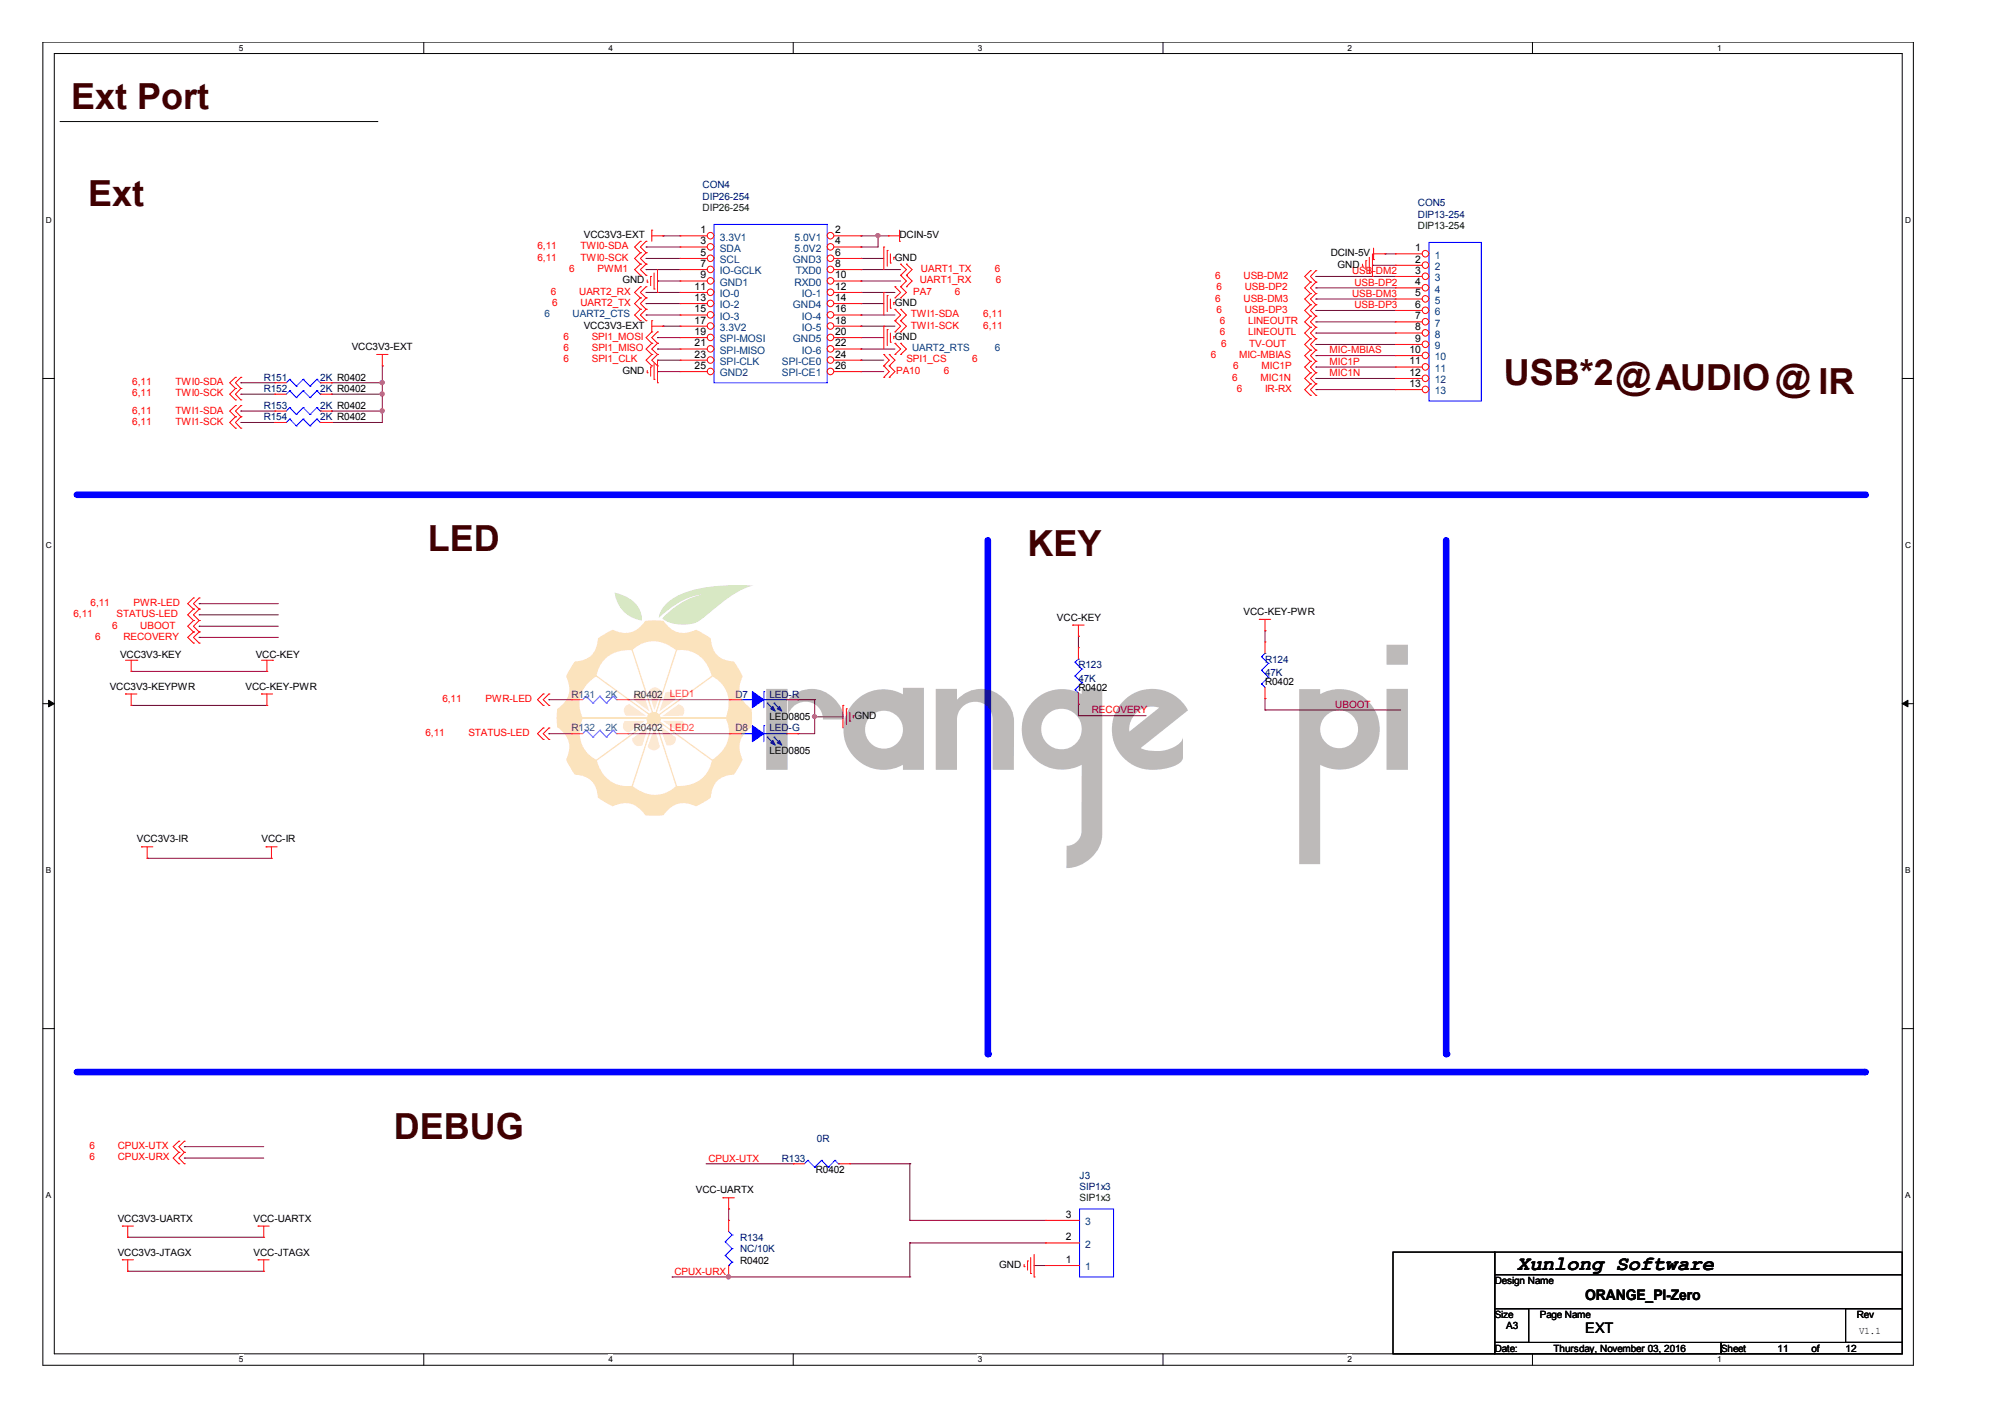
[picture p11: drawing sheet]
<svg xmlns="http://www.w3.org/2000/svg" width="297mm" height="210mm" viewBox="0 0 297 210" stroke-linecap="round" stroke-linejoin="round" font-family="sans-serif">
<path d="M6.3 6.2h277.2v196h-277.1zM8 7.9h273.8v192.6h-273.8z" fill="none" stroke="#000" stroke-width=".15"/>
<g fill="#fff">
<path d="M35.4 6.4h.6v1.4h-.6z"/>
<path d="M35.4 200.7h.6v1.4h-.6z"/>
</g>
<path d="M62.8 6.2v1.7M62.8 200.5v1.7" fill="none" stroke="#000" stroke-width=".15"/>
<g fill="#fff">
<path d="M90.1 6.4h.7v1.4h-.7z"/>
<path d="M90.1 200.7h.7v1.4h-.7z"/>
</g>
<path d="M117.5 6.2v1.7M117.5 200.5v1.7" fill="none" stroke="#000" stroke-width=".15"/>
<g fill="#fff">
<path d="M144.9 6.4h.6v1.4h-.6z"/>
<path d="M144.9 200.7h.6v1.4h-.6z"/>
</g>
<path d="M172.3 6.2v1.7M172.3 200.5v1.7" fill="none" stroke="#000" stroke-width=".15"/>
<g fill="#fff">
<path d="M199.6 6.4h.7v1.4h-.7z"/>
<path d="M199.6 200.7h.7v1.4h-.7z"/>
</g>
<path d="M227 6.2v1.7M227 200.5v1.7" fill="none" stroke="#000" stroke-width=".15"/>
<g fill="#fff">
<path d="M254.4 6.4h.6v1.4h-.6z"/>
<path d="M254.4 200.7h.6v1.4h-.6z"/>
<path d="M6.8 31.9h.8v1.4h-.8z"/>
<path d="M282.2 31.9h.9v1.4h-.9z"/>
<path d="M6.8 80.1h.8v1.4h-.8z"/>
<path d="M282.2 80.1h.9v1.4h-.9z"/>
</g>
<path d="M6.3 56.1h1.7M281.8 56.1h1.7" fill="none" stroke="#000" stroke-width=".15"/>
<g fill="#fff">
<path d="M6.8 128.2h.7v1.4h-.7z"/>
<path d="M282.2 128.2h.8v1.4h-.8z"/>
</g>
<path d="M6.3 104.2h1.7M7.2 103.7l.8 .5-.8 .5zM281.8 104.2h1.7M281.8 104.2l.9-.5v1z" fill="none" stroke="#000" stroke-width=".15"/>
<path d="M7.2 103.7l.8 .5-.8 .5zM281.8 104.2l.9-.5v1z" fill="#000"/>
<g fill="#fff">
<path d="M6.8 176.4h.7v1.4h-.7z"/>
<path d="M282.2 176.4h.8v1.4h-.8z"/>
</g>
<path d="M8.9 18h46.9M55.8 18h.1M6.3 152.4h1.7M281.8 152.4h1.7" fill="none" stroke="#000" stroke-width=".15"/>
<path d="M11.4 158.8h264.9" fill="none" stroke="#00f" stroke-width=".97"/>
<circle cx="276.3" cy="158.8" r=".49" fill="#00f"/>
<path d="M11.4 73.3h264.9" fill="none" stroke="#00f" stroke-width=".97"/>
<circle cx="276.3" cy="73.3" r=".49" fill="#00f"/>
<path d="M146.3 80v76.1" fill="none" stroke="#00f" stroke-width=".97"/>
<circle cx="146.3" cy="156.1" r=".49" fill="#00f"/>
<path d="M214.2 80v76.1" fill="none" stroke="#00f" stroke-width=".97"/>
<circle cx="214.2" cy="156.1" r=".49" fill="#00f"/>
<g fill="none" stroke="#800040" stroke-width=".15">
<path d="M127.6 39.9h5.8M127.6 39.9h.1M35.7 56.7h5M35.7 58.4h5M35.7 56.7h.1M35.7 58.4h.1M49.1 56.7h.1M49.1 58.4h.1M49.1 56.7h7.5M56.6 54.2h.1M56.6 56.7h.1M56.6 54.2v4.2h-7.5"/>
<path d="M127.6 41.6h5.8M127.6 41.6h.1M194.9 57.7h.1M194.9 57.7h11.8M35.7 60.9h5M35.7 62.6h5M35.7 60.9h.1M35.7 62.6h.1M19.4 99.5h.1M19.4 99.5h20.1M29.5 94.4h11.7M29.5 92.8h11.7"/>
<path d="M29.5 89.4h11.7M29.5 91.1h11.7M29.5 94.4h.1M29.5 92.8h.1M29.5 89.4h.1M29.5 91.1h.1M159.8 94.2h.1M159.8 94.2v1.7M187.4 93.4h.1M187.4 93.4v1.7M19.4 104.5h.1M19.4 104.5h20.1"/>
<path d="M81.3 103.6h3.4M81.3 108.7h3.4M81.3 103.6h.1M81.3 108.7h.1M93 103.6h.1M93 108.7h.1M93 103.6h15.1M93 108.7h15.1M120.7 106.2h.1M120.7 106.2h4.2M159.8 106h.1M159.8 104.3h.1"/>
<path d="M159.8 104.3v1.7M159.8 106h10M187.4 105.2h.1M187.4 103.5h.1M187.4 103.5v1.7M187.4 105.2h20.1M21.8 127.1h18.4M21.8 127.1h.1M27.3 171.5h.1M27.3 169.9h.1M27.3 171.5h11.8M27.3 169.9h11.8"/>
<path d="M18.9 183.3h.1M18.9 188.3h.1M18.9 183.3h20.2M18.9 188.3h20.2"/>
</g>
<circle cx="56.6" cy="58.4" r=".32" fill="#f0f"/>
<circle cx="56.6" cy="58.4" r=".32" fill="none" stroke="#f0f" stroke-width=".15"/>
<circle cx="56.6" cy="56.7" r=".32" fill="#f0f"/>
<circle cx="56.6" cy="56.7" r=".32" fill="none" stroke="#f0f" stroke-width=".15"/>
<path d="M49.1 60.9h.1M49.1 62.6h.1M49.1 60.9h7.5M56.6 60.9h.1M56.6 60.9v1.7h-7.5" fill="none" stroke="#800040" stroke-width=".15"/>
<circle cx="56.6" cy="60.9" r=".32" fill="#f0f"/>
<circle cx="56.6" cy="60.9" r=".32" fill="none" stroke="#f0f" stroke-width=".15"/>
<path d="M56.6 58.4h.1M56.6 58.4v2.5M118.2 103.6h2.5M118.2 103.6h.1M120.7 103.6h.1M120.7 103.6v2.6" fill="none" stroke="#800040" stroke-width=".15"/>
<circle cx="120.7" cy="106.1" r=".31" fill="#f0f"/>
<circle cx="120.7" cy="106.1" r=".31" fill="none" stroke="#f0f" stroke-width=".15"/>
<g fill="none" stroke="#800040" stroke-width=".15">
<path d="M95.7 39.9h5.1M95.7 39.9h.1M127.6 38.3h.1M127.6 36.6h.1M127.6 34.9h.1M127.6 38.3h3.3M127.6 34.9h4M130.1 34.9h.1M130.1 34.9v1.7h-2.5M95.7 46.7h5.1M95.7 45h5.1M95.7 43.3h5.1"/>
<path d="M95.7 46.7h.1M95.7 45h.1M95.7 43.3h.1M97.4 41.6h.1M97.4 55h.1M97.4 41.6h3.4M97.4 55h3.4M127.6 45h.1M127.6 50h.1M127.6 45h3.3M127.6 50h3.3M118.2 108.7h.1"/>
<path d="M120.7 106.2h.1M120.7 106.2v2.5h-2.5"/>
</g>
<circle cx="130.1" cy="34.9" r=".31" fill="#f0f"/>
<circle cx="130.1" cy="34.9" r=".31" fill="none" stroke="#f0f" stroke-width=".15"/>
<g fill="none" stroke="#800040" stroke-width=".15">
<path d="M95.7 36.6h5.1M95.7 38.3h5.1M95.7 36.6h.1M95.7 38.3h.1M98.2 34.9h.1M98.2 34.9h2.6M203.3 39.3h.1M203.3 39.3h3.4M205.2 37.6h.1M205.2 37.6h1.5M97.4 53.4h.1M97.4 50h.1"/>
<path d="M97.4 51.7h.1M97.4 51.7h3.4M97.4 53.4h3.4M97.4 50h3.4M98.2 48.3h.1M98.2 48.3h2.6M127.6 51.7h5M127.6 48.3h5M127.6 43.3h5M127.6 46.7h5M127.6 51.7h.1M127.6 53.4h.1"/>
<path d="M127.6 43.3h.1M127.6 55h.1M127.6 46.7h.1M127.6 48.3h.1M127.6 53.4h3.3M127.6 55h3.3M194.9 41h.1M194.9 42.6h.1M194.9 44.3h.1M194.9 46h.1M194.9 47.7h.1M194.9 49.3h.1"/>
<path d="M194.9 51h.1M194.9 56.1h.1M194.9 54.4h.1M194.9 52.7h.1M194.9 41h11.8M194.9 42.6h11.8M194.9 44.3h11.8M194.9 46h11.8M194.9 47.7h11.8M194.9 49.3h11.8M194.9 51h11.8M194.9 56.1h11.8"/>
<path d="M194.9 54.4h11.8M194.9 52.7h11.8M104.6 172.4h12.9M117.5 172.4h.1M125.9 172.4h8.9M134.8 172.4h.1M134.8 172.4v8.4M99.6 189.2h.1M99.6 189.2h35.2M134.8 180.8h.1M134.8 189.2h.1M134.8 180.8h20.1"/>
<path d="M153.2 187.5h1.7M153.2 187.5h.1"/>
</g>
<circle cx="107.9" cy="189.1" r=".32" fill="#f0f"/>
<circle cx="107.9" cy="189.1" r=".32" fill="none" stroke="#f0f" stroke-width=".15"/>
<path d="M107.9 179.1h.1M107.9 179.1v1.7M134.8 184.1h.1M134.8 184.1h20.1M134.8 184.1v5.1" fill="none" stroke="#800040" stroke-width=".15"/>
<g fill="none" stroke="#f00" stroke-width=".15">
<path d="M94.9 39.1l-.9 .8 .9 .9M94.9 37.4l-.9 .9 .9 .8M94.9 35.7l-.9 .9 .9 .8M94.9 39.1h.1M94.9 37.4h.1M94.9 35.7h.1M95.7 39.1h.1M95.7 37.4h.1M95.7 35.7h.1M95.7 39.1l-.8 .8 .8 .9M95.7 37.4l-.8 .9 .8 .8M95.7 35.7l-.8 .9 .8 .8"/>
<path d="M96.6 34.1h.1M96.6 34.9h1.6M96.6 34.1v1.6M97.4 39.9v3.4M98.2 34.9h.1M130.9 36.6h.1M130.9 36.6v3.3M131.4 37.1h.1M131.4 37.1v2.3M131.6 34.9h.1M131.6 34.9h1.7M131.9 39h.1"/>
<path d="M131.9 37.6v1.4M132.4 38.1h.1M132.4 38.1v.4M133.3 35.7h.1M133.3 34.1v1.6M133.4 39.1h.1M133.4 39.1l.9 .8-.9 .9M134.3 39.1l.8 .8-.8 .9M134.3 39.1h.1M201.8 39.4h.1M201.8 39.1v.3M202.4 38.6h.1"/>
<path d="M202.4 38.6v1.3M202.9 38.1v2.3M203.3 37.6v3.4M203.5 38.5h.1M203.5 37.6h1.7M203.5 36.8v1.7M205.2 37.6h.1M34.9 57.5h.1M34.9 55.9h.1M34.9 59.2h.1M34.9 55.9l-.9 .8 .9 .8M34.9 57.5l-.9 .9 .9 .8"/>
<path d="M35.7 55.9l-.8 .8 .8 .8M35.7 57.5l-.8 .9 .8 .8M35.7 57.5h.1M35.7 55.9h.1M35.7 59.2h.1M55.8 52.5h.1M55.8 52.5h1.7M56.6 54.2h.1M56.6 52.5v1.7M94.9 44.1l-.9 .9 .9 .8M94.9 42.5l-.9 .8 .9 .8M94.9 45.8l-.9 .9 .9 .8"/>
<path d="M94.9 40.8h.1M94.9 45.8h.1M94.9 44.1h.1M94.9 42.5h.1M94.9 47.5h.1M95.7 40.8h.1M95.7 45.8h.1M95.7 44.1h.1M95.7 42.5h.1M95.7 47.5h.1M95.7 44.1l-.8 .9 .8 .8M95.7 42.5l-.8 .8 .8 .8"/>
<path d="M95.7 45.8l-.8 .9 .8 .8M95.9 41.8h.1M95.9 55.2h.1M95.9 41.5v.3M95.9 54.9v.3M96.4 41h.1M96.4 54.4h.1M96.4 41v1.3M96.4 54.4v1.3M96.6 47.5h.1M96.6 54.2h.1M96.6 52.5h.1"/>
<path d="M96.6 50.9h.1M96.6 49.2h.1M96.6 47.5v1.7M96.6 48.3h1.6M96.6 52.5l-.9 .9 .9 .8M96.6 49.2l-.9 .8 .9 .9M96.6 50.9l-.9 .8 .9 .8M96.9 42.8h.1M96.9 56.2h.1M96.9 40.4v2.4M96.9 53.9v2.3M97.4 43.3h.1"/>
<path d="M97.4 56.7h.1M97.4 54.2h.1M97.4 52.5h.1M97.4 50.9h.1M97.4 49.2h.1M97.4 53.4v3.3M97.4 52.5l-.8 .9 .8 .8M97.4 49.2l-.8 .8 .8 .9M97.4 50.9l-.8 .8 .8 .8M98.2 48.3h.1M130.9 52.5l.8 .9-.8 .8M130.9 54.2l.8 .8-.8 .9"/>
<path d="M130.9 43.3h.1M130.9 48.3h.1M130.9 54.2h.1M130.9 52.5h.1M130.9 55.9h.1M130.9 43.3v3.4M130.9 48.3v3.4M131.4 43.8h.1M131.4 48.8h.1M131.4 43.8v2.4M131.4 48.8v2.4M131.7 52.5l.9 .9-.9 .8"/>
<path d="M131.7 54.2l.9 .8-.9 .9M131.7 54.2h.1M131.7 52.5h.1M131.7 55.9h.1M131.9 45.6h.1M131.9 50.7h.1M131.9 44.3v1.3M131.9 49.3v1.4M132.4 44.8h.1M132.4 49.8h.1M132.4 44.8v.3M132.4 49.8v.4"/>
<path d="M132.6 50.9l.8 .8-.8 .8M132.6 42.5l.8 .8-.8 .8M132.6 45.8l.8 .9-.8 .8M132.6 47.5l.8 .8-.8 .9M132.6 50.9h.1M132.6 52.5h.1M132.6 42.5h.1M132.6 44.1h.1M132.6 47.5h.1M132.6 45.8h.1M132.6 49.2h.1M133.4 40.8h.1"/>
<path d="M133.4 42.5h.1M133.4 50.9h.1M133.4 52.5h.1M133.4 44.1h.1M133.4 47.5h.1M133.4 45.8h.1M133.4 49.2h.1M133.4 40.8l.9 .8-.9 .9M133.4 50.9l.9 .8-.9 .8M133.4 42.5l.9 .8-.9 .8M133.4 45.8l.9 .9-.9 .8M133.4 47.5l.9 .8-.9 .9"/>
<path d="M134.3 40.8l.8 .8-.8 .9M134.3 40.8h.1M134.3 42.5h.1M194.1 56.9l-.8 .8 .8 .9M194.1 40.1l-.8 .9 .8 .8M194.1 41.8l-.8 .8 .8 .9M194.1 43.5l-.8 .8 .8 .8M194.1 45.1l-.8 .9 .8 .8M194.1 46.8l-.8 .9 .8 .8M194.1 48.5l-.8 .8 .8 .9M194.1 50.2l-.8 .8 .8 .9M194.1 53.5l-.8 .9 .8 .8"/>
<path d="M194.1 51.9l-.8 .8 .8 .8M194.1 55.2l-.8 .9 .8 .8M194.1 58.6h.1M194.1 56.9h.1M194.1 40.1h.1M194.1 41.8h.1M194.1 43.5h.1M194.1 45.1h.1M194.1 46.8h.1M194.1 48.5h.1M194.1 50.2h.1M194.1 51.9h.1"/>
<path d="M194.1 55.2h.1M194.1 53.5h.1M194.9 58.6h.1M194.9 56.9h.1M194.9 40.1h.1M194.9 41.8h.1M194.9 43.5h.1M194.9 45.1h.1M194.9 46.8h.1M194.9 48.5h.1M194.9 50.2h.1M194.9 51.9h.1"/>
<path d="M194.9 55.2h.1M194.9 53.5h.1M194.9 56.9l-.8 .8 .8 .9M194.9 40.1l-.8 .9 .8 .8M194.9 41.8l-.8 .8 .8 .9M194.9 43.5l-.8 .8 .8 .8M194.9 45.1l-.8 .9 .8 .8M194.9 46.8l-.8 .9 .8 .8M194.9 48.5l-.8 .8 .8 .9M194.9 50.2l-.8 .8 .8 .9M194.9 53.5l-.8 .9 .8 .8M194.9 51.9l-.8 .8 .8 .8"/>
<path d="M194.9 55.2l-.8 .9 .8 .8M202.9 40.4h.1M203.3 41h.1M34.9 61.7h.1M34.9 60.1h.1M34.9 63.4h.1M34.9 60.1l-.9 .8 .9 .8M34.9 61.7l-.9 .9 .9 .8M35.7 60.1l-.8 .8 .8 .8M35.7 61.7l-.8 .9 .8 .8M35.7 61.7h.1M35.7 60.1h.1"/>
<path d="M35.7 63.4h.1M18.6 97.8h1.7M19.4 99.5h.1M19.4 97.8v1.7M20.3 97.8h.1M28.7 93.6l-.9 .8 .9 .9M28.7 91.9l-.9 .9 .9 .8M28.7 88.6l-.9 .8 .9 .8M28.7 90.2l-.9 .9 .9 .8M28.7 95.3h.1M28.7 93.6h.1M28.7 91.9h.1"/>
<path d="M28.7 90.2h.1M28.7 88.6h.1M29.5 93.6l-.8 .8 .8 .9M29.5 91.9l-.8 .9 .8 .8M29.5 88.6l-.8 .8 .8 .8M29.5 90.2l-.8 .9 .8 .8M29.5 95.3h.1M29.5 93.6h.1M29.5 91.9h.1M29.5 90.2h.1M29.5 88.6h.1M38.7 97.8h1.7"/>
<path d="M39.5 99.5h.1M39.5 97.8v1.7M40.4 97.8h.1M158.9 92.6h1.7M158.9 92.6h.1M159.8 94.2h.1M159.8 92.6v1.6M186.6 91.8h1.7M186.6 91.8h.1M187.4 93.4h.1M187.4 91.8v1.6M18.6 102.8h1.7"/>
<path d="M18.6 102.8h.1M19.4 104.5h.1M19.4 102.8v1.7M38.7 102.8h.1M38.7 102.8h1.7M39.5 104.5h.1M39.5 102.8v1.7M80.5 102.8h.1M80.5 104.5h.1M80.5 107.8h.1M80.5 109.5h.1M80.5 102.8l-.9 .8 .9 .9"/>
<path d="M80.5 107.8l-.9 .9 .9 .8M81.3 102.8l-.8 .8 .8 .9M81.3 107.8l-.8 .9 .8 .8M81.3 102.8h.1M81.3 104.5h.1M81.3 107.8h.1M81.3 109.5h.1M124.9 104.5h.1M124.9 104.5v3.3M125.4 105h.1M125.4 105v2.3M125.9 106.8h.1"/>
<path d="M125.9 105.5v1.3M126.4 106h.1M126.4 106v.4M21 125.4h1.6M21 125.4h.1M21.8 127.1h.1M21.8 125.4v1.7M39.4 125.4h.1M39.4 125.4h1.7M40.2 127.1h.1M40.2 125.4v1.7M26.5 170.7l-.8 .8 .8 .9"/>
<path d="M26.5 169.1l-.8 .8 .8 .8M26.5 172.4h.1M26.5 170.7h.1M26.5 169.1h.1M27.3 172.4h.1M27.3 170.7h.1M27.3 169.1h.1M27.3 170.7l-.8 .8 .8 .9M27.3 169.1l-.8 .8 .8 .8M107.1 177.4h1.7M107.1 177.4h.1M107.9 179.1h.1"/>
<path d="M107.9 177.4v1.7M18.1 181.6h.1M18.1 186.6h.1M18.1 181.6h1.7M18.1 186.6h1.7M18.9 183.3h.1M18.9 188.3h.1M18.9 181.6v1.7M18.9 186.6v1.7M38.2 181.6h.1M38.2 186.6h.1M38.2 181.6h1.7"/>
<path d="M38.2 186.6h1.7M39.1 183.3h.1M39.1 188.3h.1M39.1 181.6v1.7M39.1 186.6v1.7M151.7 187.6h.1M151.7 187.3v.3M152.2 186.8h.1M152.2 186.8v1.3M152.7 188.7h.1M152.7 186.3v2.4M153.2 189.2h.1"/>
<path d="M153.2 185.8v3.4"/>
</g>
<path d="M206.4 185.5h15v15h-15zM221.4 185.5h60.4v3.3h-60.4zM221.4 188.8h60.4v5.1h-60.4zM221.4 193.9h5.1v5h-5.1zM221.4 198.9h33.6v1.6h-33.6zM255 198.9h26.8v1.6h-26.8zM273.4 193.9h8.4v5h-8.4z" fill="none" stroke="#000" stroke-width=".15"/>
<path d="M109.8 108.7h1.7M111.5 108.7h.1M113.2 107.5h.1M113.2 107.5v2.4M113.2 108.7h3.3M116.5 108.7h.1" fill="none" stroke="#00f" stroke-width=".15"/>
<path d="M111.5 107.5l1.7 1.2-1.7 1.2z" fill-rule="evenodd" fill="#00f"/>
<path d="M111.5 107.5l1.7 1.2-1.7 1.2z" fill="none" stroke="#00f" stroke-width=".15"/>
<path d="M115.5 109.7l.3 .7-.7-.4z" fill-rule="evenodd" fill="#00f"/>
<path d="M115.5 109.7l.3 .7-.7-.4z" fill="none" stroke="#00f" stroke-width=".15"/>
<path d="M114.5 109.7l.4 .7-.7-.4z" fill-rule="evenodd" fill="#00f"/>
<path d="M109.8 103.6h1.7M111.5 103.6h.1M113.2 102.5h.1M113.2 102.5v2.3M113.2 103.6h3.3M113.7 109.2l1 1M113.7 109.2h.1M114.5 109.7l.4 .7-.7-.4zM114.7 109.2h.1M114.7 109.2l1 1M116.5 103.6h.1" fill="none" stroke="#00f" stroke-width=".15"/>
<path d="M108.1 108.7h1.7M108.1 108.7h.1M116.5 108.7h1.7M118.2 108.7h.1" fill="none" stroke="#f00" stroke-width=".15"/>
<path d="M111.5 102.5l1.7 1.1-1.7 1.2z" fill-rule="evenodd" fill="#00f"/>
<path d="M111.5 102.5l1.7 1.1-1.7 1.2z" fill="none" stroke="#00f" stroke-width=".15"/>
<path d="M115.5 104.7l.3 .6-.7-.3z" fill-rule="evenodd" fill="#00f"/>
<path d="M115.5 104.7l.3 .6-.7-.3z" fill="none" stroke="#00f" stroke-width=".15"/>
<path d="M114.5 104.7l.4 .6-.7-.3z" fill-rule="evenodd" fill="#00f"/>
<g fill="none" stroke="#00f" stroke-width=".15">
<path d="M211.7 35.9h7.8v23.5h-7.8zM86.8 103.1l-.5 .5M86.8 103.1h.1M86.8 103.1l1 1.1M87.8 104.2h.1M88.9 103.1l-1.1 1.1M88.9 103.1h.1M88.9 103.1l.9 1.1M89.8 104.2h.1M90.8 103.1h.1M90.8 103.1l.6 .5M90.8 103.1l-1 1.1"/>
<path d="M91.4 103.6h.1M113.7 104.2l1 1M113.7 104.2h.1M114.5 104.7l.4 .6-.7-.3zM114.7 104.2h.1M114.7 104.2l1 1M159.9 179.1h5.1v10.1h-5.1z"/>
</g>
<g fill="none" stroke="#f00" stroke-width=".15">
<path d="M84.7 103.6h1.6M84.7 103.6h.1M91.4 103.6h1.6M93 103.6h.1M108.1 103.6h1.7M108.1 103.6h.1M116.5 103.6h1.7M118.2 103.6h.1M154.9 187.5h5M154.9 184.1h5M154.9 180.8h5M154.9 187.5h.1"/>
<path d="M154.9 184.1h.1M154.9 180.8h.1"/>
</g>
<circle cx="211.2" cy="37.6" r=".49" fill="#fff"/>
<g fill="none" stroke="#f00" stroke-width=".15">
<path d="M206.7 37.6h4M206.7 37.6h.1"/>
<circle cx="211.2" cy="37.6" r=".49"/>
</g>
<circle cx="211.2" cy="39.3" r=".49" fill="#fff"/>
<g fill="none" stroke="#f00" stroke-width=".15">
<path d="M206.7 39.3h4M206.7 39.3h.1"/>
<circle cx="211.2" cy="39.3" r=".49"/>
</g>
<circle cx="211.2" cy="40.9" r=".49" fill="#fff"/>
<g fill="none" stroke="#f00" stroke-width=".15">
<path d="M206.7 41h4M206.7 41h.1"/>
<circle cx="211.2" cy="40.9" r=".49"/>
</g>
<circle cx="211.2" cy="42.6" r=".49" fill="#fff"/>
<g fill="none" stroke="#f00" stroke-width=".15">
<path d="M206.7 42.6h4M206.7 42.6h.1"/>
<circle cx="211.2" cy="42.6" r=".49"/>
</g>
<circle cx="211.2" cy="44.3" r=".49" fill="#fff"/>
<g fill="none" stroke="#f00" stroke-width=".15">
<path d="M206.7 44.3h4M206.7 44.3h.1"/>
<circle cx="211.2" cy="44.3" r=".49"/>
</g>
<circle cx="211.2" cy="46" r=".49" fill="#fff"/>
<g fill="none" stroke="#f00" stroke-width=".15">
<path d="M206.7 46h4M206.7 46h.1"/>
<circle cx="211.2" cy="46" r=".49"/>
</g>
<circle cx="211.2" cy="47.7" r=".49" fill="#fff"/>
<g fill="none" stroke="#f00" stroke-width=".15">
<path d="M206.7 47.7h4M206.7 47.7h.1"/>
<circle cx="211.2" cy="47.7" r=".49"/>
</g>
<circle cx="211.2" cy="49.3" r=".49" fill="#fff"/>
<g fill="none" stroke="#f00" stroke-width=".15">
<path d="M206.7 49.3h4M206.7 49.3h.1"/>
<circle cx="211.2" cy="49.3" r=".49"/>
</g>
<circle cx="211.2" cy="51" r=".49" fill="#fff"/>
<g fill="none" stroke="#f00" stroke-width=".15">
<path d="M206.7 51h4M206.7 51h.1"/>
<circle cx="211.2" cy="51" r=".49"/>
</g>
<circle cx="211.2" cy="52.7" r=".49" fill="#fff"/>
<g fill="none" stroke="#f00" stroke-width=".15">
<path d="M206.7 52.7h4M206.7 52.7h.1"/>
<circle cx="211.2" cy="52.7" r=".49"/>
</g>
<circle cx="211.2" cy="54.3" r=".49" fill="#fff"/>
<g fill="none" stroke="#f00" stroke-width=".15">
<path d="M206.7 54.4h4M206.7 54.4h.1"/>
<circle cx="211.2" cy="54.3" r=".49"/>
</g>
<circle cx="211.2" cy="56" r=".49" fill="#fff"/>
<g fill="none" stroke="#f00" stroke-width=".15">
<path d="M206.7 56.1h4M206.7 56.1h.1"/>
<circle cx="211.2" cy="56" r=".49"/>
</g>
<circle cx="211.2" cy="57.7" r=".49" fill="#fff"/>
<g fill="none" stroke="#f00" stroke-width=".15">
<path d="M40.7 58.4h1.7M40.7 58.4h.1M47.5 58.4h1.6M49.1 58.4h.1M206.7 57.7h4M206.7 57.7h.1M40.7 62.6h1.7M40.7 62.6h.1M47.5 62.6h1.6M49.1 62.6h.1M159.8 95.9h.1M159.8 95.9v1.7"/>
<path d="M187.4 95.1h.1M187.4 95.1v1.7M84.7 108.7h1.6M84.7 108.7h.1M91.4 108.7h1.6M93 108.7h.1M159.8 104.3h.1M159.8 102.6v1.7M187.4 103.5h.1M187.4 101.8v1.7M117.5 172.4h1.7M117.5 172.4h.1"/>
<path d="M124.2 172.4h1.7M125.9 172.4h.1M107.9 180.8h.1M107.9 189.2h.1M107.9 180.8v1.6M107.9 187.5v1.7"/>
<circle cx="211.2" cy="57.7" r=".49"/>
</g>
<g fill="none" stroke="#00f" stroke-width=".15">
<path d="M105.8 33.2h16.8v23.5h-16.8zM42.9 57.9l-.5 .5M42.9 57.9h.1M42.9 57.9l1 1M43.9 58.9h.1M44.9 57.9h.1M44.9 57.9l1 1M44.9 57.9l-1 1M45.9 58.9h.1M46.9 57.9l-1 1M46.9 57.9h.1M46.9 57.9l.6 .5"/>
<path d="M47.5 58.4h.1M42.9 62.1l-.5 .5M42.9 62.1h.1M42.9 62.1l1 1M43.9 63.1h.1M44.9 62.1h.1M44.9 62.1l1 1M44.9 62.1l-1 1M45.9 63.1h.1M46.9 62.1l-1 1M46.9 62.1h.1M46.9 62.1l.6 .5"/>
<path d="M47.5 62.6h.1M159.3 98.1h.1M159.3 98.1l1 1M159.8 97.6l-.5 .5M159.8 97.6h.1M160.3 99.1l-1 1M160.3 99.1h.1M186.9 99.3h.1M186.9 97.3h.1M186.9 99.3l1 1M186.9 97.3l1 1M187.4 96.8l-.5 .5"/>
<path d="M187.4 96.8h.1M187.9 98.3l-1 1M187.9 98.3h.1M86.8 108.2l-.5 .5M86.8 108.2h.1M86.8 108.2l1 1M87.8 109.2h.1M88.9 108.2l-1.1 1M88.9 108.2h.1M88.9 108.2l.9 1M89.8 109.2h.1M90.8 108.2h.1"/>
<path d="M90.8 108.2l.6 .5M90.8 108.2l-1 1M91.4 108.7h.1M159.3 102.2h.1M159.3 100.1h.1M159.3 102.2l.5 .4M159.3 100.1l1 1M160.3 101.1l-1 1.1M160.3 101.1h.1M186.9 101.3h.1M186.9 101.3l.5 .5M187.9 100.3l-1 1"/>
<path d="M187.9 100.3h.1M119.7 171.9l-.5 .5M119.7 171.9h.1M119.7 171.9l1 1M120.7 172.9h.1M121.7 171.9l-1 1M121.7 171.9h.1M121.7 171.9l1 1M122.7 172.9h.1M123.7 171.9l-1 1M123.7 171.9h.1M123.7 171.9l.5 .5"/>
<path d="M124.2 172.4h.1M107.4 184h.1M107.4 186h.1M107.4 184l1.1 1M107.4 186l1.1 1M107.9 187.5h.1M107.9 182.4l.6 .5M108.5 182.9h.1M108.5 185h.1M108.5 187h.1M108.5 182.9l-1.1 1.1M108.5 185l-1.1 1"/>
<path d="M108.5 187l-.5 .5"/>
</g>
<circle cx="105.3" cy="34.9" r=".49" fill="#fff"/>
<g fill="none" stroke="#f00" stroke-width=".15">
<path d="M100.8 34.9h4M100.8 34.9h.1"/>
<circle cx="105.3" cy="34.9" r=".49"/>
</g>
<circle cx="105.3" cy="36.6" r=".49" fill="#fff"/>
<g fill="none" stroke="#f00" stroke-width=".15">
<path d="M100.8 36.6h4M100.8 36.6h.1"/>
<circle cx="105.3" cy="36.6" r=".49"/>
</g>
<circle cx="105.3" cy="38.3" r=".49" fill="#fff"/>
<g fill="none" stroke="#f00" stroke-width=".15">
<path d="M100.8 38.3h4M100.8 38.3h.1"/>
<circle cx="105.3" cy="38.3" r=".49"/>
</g>
<circle cx="105.3" cy="39.9" r=".49" fill="#fff"/>
<g fill="none" stroke="#f00" stroke-width=".15">
<path d="M100.8 39.9h4M100.8 39.9h.1"/>
<circle cx="105.3" cy="39.9" r=".49"/>
</g>
<circle cx="105.3" cy="41.6" r=".49" fill="#fff"/>
<g fill="none" stroke="#f00" stroke-width=".15">
<path d="M100.8 41.6h4M100.8 41.6h.1"/>
<circle cx="105.3" cy="41.6" r=".49"/>
</g>
<circle cx="105.3" cy="43.3" r=".49" fill="#fff"/>
<g fill="none" stroke="#f00" stroke-width=".15">
<path d="M100.8 43.3h4M100.8 43.3h.1"/>
<circle cx="105.3" cy="43.3" r=".49"/>
</g>
<circle cx="105.3" cy="44.9" r=".49" fill="#fff"/>
<g fill="none" stroke="#f00" stroke-width=".15">
<path d="M100.8 45h4M100.8 45h.1"/>
<circle cx="105.3" cy="44.9" r=".49"/>
</g>
<circle cx="123" cy="34.9" r=".49" fill="#fff"/>
<g fill="none" stroke="#f00" stroke-width=".15">
<path d="M123.6 34.9h4M127.6 34.9h.1"/>
<circle cx="123" cy="34.9" r=".49"/>
</g>
<circle cx="123" cy="36.6" r=".49" fill="#fff"/>
<g fill="none" stroke="#f00" stroke-width=".15">
<path d="M123.6 36.6h4M127.6 36.6h.1"/>
<circle cx="123" cy="36.6" r=".49"/>
</g>
<circle cx="123" cy="38.3" r=".49" fill="#fff"/>
<g fill="none" stroke="#f00" stroke-width=".15">
<path d="M123.6 38.3h4M127.6 38.3h.1"/>
<circle cx="123" cy="38.3" r=".49"/>
</g>
<circle cx="123" cy="39.9" r=".49" fill="#fff"/>
<g fill="none" stroke="#f00" stroke-width=".15">
<path d="M123.6 39.9h4M127.6 39.9h.1"/>
<circle cx="123" cy="39.9" r=".49"/>
</g>
<circle cx="123" cy="41.6" r=".49" fill="#fff"/>
<g fill="none" stroke="#f00" stroke-width=".15">
<path d="M123.6 41.6h4M127.6 41.6h.1"/>
<circle cx="123" cy="41.6" r=".49"/>
</g>
<circle cx="123" cy="43.3" r=".49" fill="#fff"/>
<g fill="none" stroke="#f00" stroke-width=".15">
<path d="M123.6 43.3h4M127.6 43.3h.1"/>
<circle cx="123" cy="43.3" r=".49"/>
</g>
<circle cx="123" cy="44.9" r=".49" fill="#fff"/>
<g fill="none" stroke="#f00" stroke-width=".15">
<path d="M123.6 45h4M127.6 45h.1"/>
<circle cx="123" cy="44.9" r=".49"/>
</g>
<circle cx="105.3" cy="46.6" r=".49" fill="#fff"/>
<g fill="none" stroke="#f00" stroke-width=".15">
<path d="M100.8 46.7h4M100.8 46.7h.1"/>
<circle cx="105.3" cy="46.6" r=".49"/>
</g>
<circle cx="105.3" cy="48.3" r=".49" fill="#fff"/>
<g fill="none" stroke="#f00" stroke-width=".15">
<path d="M100.8 48.3h4M100.8 48.3h.1"/>
<circle cx="105.3" cy="48.3" r=".49"/>
</g>
<circle cx="105.3" cy="50" r=".49" fill="#fff"/>
<g fill="none" stroke="#f00" stroke-width=".15">
<path d="M100.8 50h4M100.8 50h.1"/>
<circle cx="105.3" cy="50" r=".49"/>
</g>
<circle cx="105.3" cy="51.7" r=".49" fill="#fff"/>
<g fill="none" stroke="#f00" stroke-width=".15">
<path d="M100.8 51.7h4M100.8 51.7h.1"/>
<circle cx="105.3" cy="51.7" r=".49"/>
</g>
<circle cx="105.3" cy="53.3" r=".49" fill="#fff"/>
<g fill="none" stroke="#f00" stroke-width=".15">
<path d="M100.8 53.4h4M100.8 53.4h.1"/>
<circle cx="105.3" cy="53.3" r=".49"/>
</g>
<circle cx="105.3" cy="55" r=".49" fill="#fff"/>
<g fill="none" stroke="#f00" stroke-width=".15">
<path d="M100.8 55h4M100.8 55h.1"/>
<circle cx="105.3" cy="55" r=".49"/>
</g>
<circle cx="123" cy="46.6" r=".49" fill="#fff"/>
<g fill="none" stroke="#f00" stroke-width=".15">
<path d="M123.6 46.7h4M127.6 46.7h.1"/>
<circle cx="123" cy="46.6" r=".49"/>
</g>
<circle cx="123" cy="48.3" r=".49" fill="#fff"/>
<g fill="none" stroke="#f00" stroke-width=".15">
<path d="M123.6 48.3h4M127.6 48.3h.1"/>
<circle cx="123" cy="48.3" r=".49"/>
</g>
<circle cx="123" cy="50" r=".49" fill="#fff"/>
<g fill="none" stroke="#f00" stroke-width=".15">
<path d="M123.6 50h4M127.6 50h.1"/>
<circle cx="123" cy="50" r=".49"/>
</g>
<circle cx="123" cy="51.7" r=".49" fill="#fff"/>
<g fill="none" stroke="#f00" stroke-width=".15">
<path d="M123.6 51.7h4M127.6 51.7h.1"/>
<circle cx="123" cy="51.7" r=".49"/>
</g>
<circle cx="123" cy="53.3" r=".49" fill="#fff"/>
<g fill="none" stroke="#f00" stroke-width=".15">
<path d="M123.6 53.4h4M127.6 53.4h.1"/>
<circle cx="123" cy="53.3" r=".49"/>
</g>
<circle cx="123" cy="55" r=".49" fill="#fff"/>
<g fill="none" stroke="#f00" stroke-width=".15">
<path d="M40.7 56.7h1.7M40.7 56.7h.1M47.5 56.7h1.6M49.1 56.7h.1M123.6 55h4M127.6 55h.1M40.7 60.9h1.7M40.7 60.9h.1M47.5 60.9h1.6M49.1 60.9h.1"/>
<circle cx="123" cy="55" r=".49"/>
</g>
<g fill="none" stroke="#00f" stroke-width=".15">
<path d="M42.9 56.2l-.5 .5M42.9 56.2h.1M42.9 56.2l1 1M43.9 57.2h.1M44.9 56.2h.1M44.9 56.2l1 1M44.9 56.2l-1 1M45.9 57.2h.1M46.9 56.2l-1 1M46.9 56.2h.1M46.9 56.2l.6 .5M47.5 56.7h.1"/>
<path d="M42.9 60.4l-.5 .5M42.9 60.4h.1M42.9 60.4l1 1M43.9 61.4h.1M44.9 60.4h.1M44.9 60.4l1 1M44.9 60.4l-1 1M45.9 61.4h.1M46.9 60.4l-1 1M46.9 60.4h.1M46.9 60.4l.6 .5M47.5 60.9h.1"/>
</g>
<circle cx="56.6" cy="58.4" r=".32" fill="#f0f"/>
<circle cx="56.6" cy="58.4" r=".32" fill="none" stroke="#f0f" stroke-width=".15"/>
<circle cx="56.6" cy="56.7" r=".32" fill="#f0f"/>
<circle cx="56.6" cy="56.7" r=".32" fill="none" stroke="#f0f" stroke-width=".15"/>
<circle cx="56.6" cy="60.9" r=".32" fill="#f0f"/>
<circle cx="56.6" cy="60.9" r=".32" fill="none" stroke="#f0f" stroke-width=".15"/>
<circle cx="120.7" cy="106.1" r=".31" fill="#f0f"/>
<circle cx="120.7" cy="106.1" r=".31" fill="none" stroke="#f0f" stroke-width=".15"/>
<circle cx="130.1" cy="34.9" r=".31" fill="#f0f"/>
<circle cx="130.1" cy="34.9" r=".31" fill="none" stroke="#f0f" stroke-width=".15"/>
<circle cx="107.9" cy="189.1" r=".32" fill="#f0f"/>
<circle cx="107.9" cy="189.1" r=".32" fill="none" stroke="#f0f" stroke-width=".15"/>
<g fill="#7bb537">
<path d="M98.7 89.4a8.7 8.7 0 0 1 4-2 29.6 29.6 0 0 1 8.9-.7 14.6 14.6 0 0 0-5.7 3.4l-.8 .7a5.7 5.7 0 0 1-3 1.7 5.6 5.6 0 0 1-4-.9 11.1 11.1 0 0 1 6.8-3.6 9.7 9.7 0 0 0-6.1 2.5l-1.2 1v-.3a3.7 3.7 0 0 1 1.1-1.8z"/>
<path d="M91.1 87.8a5.2 5.2 0 0 1 3.7 2.6l.2 .5 .1 1a4.7 4.7 0 0 1-4-4.1z"/>
</g>
<path d="M85.1 98a3.3 3.3 0 0 0 3.5-3.4l2.2-1.3a3.5 3.5 0 0 0 4.8-1.3h2.7a3.5 3.5 0 0 0 4.8 1.3l2.2 1.3a3.3 3.3 0 0 0 3.4 3.4l1.3 2.2a3.5 3.5 0 0 0 1.3 4.8v2.7a3.5 3.5 0 0 0-1.3 4.8l-1.3 2.2a3.3 3.3 0 0 0-3.4 3.5l-2.2 1.3a3.5 3.5 0 0 0-4.8 1.3h-2.7a3.5 3.5 0 0 0-4.8-1.3l-2.2-1.3a3.3 3.3 0 0 0-3.5-3.5l-1.2-2.2a3.5 3.5 0 0 0-1.4-4.8v-2.7a3.5 3.5 0 0 0 1.4-4.8z" fill="#f4a424"/>
<g fill="#fff">
<path d="M96.9 106.4l8.6-6.2a4.4 4.4 0 0 1 2.4 4.8l-.4 1.4z"/>
<path d="M100.2 96.3a4.4 4.4 0 0 1 4.7 2.5l.6 1.4-8.6 6.2z"/>
<path d="M93.7 96.2a4.4 4.4 0 0 1 5.2-.7l1.3 .8-3.3 10.1-3.3-10.1z"/>
<path d="M89.4 97.8a5 5 0 0 1 4.2-1.5l3.3 10.1-8.5-6.2v-.2a4.7 4.7 0 0 1 1-2.2z"/>
<path d="M87.2 101.1l1.2-.9 8.5 6.2h-10.5a4.4 4.4 0 0 1 .8-5.3z"/>
<path d="M86.3 106.4h10.6l-8.5 6.2a4.4 4.4 0 0 1-2.4-4.8z"/>
<path d="M88.4 112.6l8.5-6.2-3.2 10a4.4 4.4 0 0 1-4.8-2.5z"/>
<path d="M96.9 106.4l3.3 10a4.4 4.4 0 0 1-5.3 .8l-1.2-.8z"/>
<path d="M96.9 106.4l8.6 6.2a4.4 4.4 0 0 1-3.8 3.7l-1.5 .1z"/>
<path d="M96.9 106.4h10.6a4.4 4.4 0 0 1-.9 5.2l-1.1 1z"/>
</g>
<g fill="#f4a424">
<path d="M85.2 114.8l23.4-17 .1 .2-23.4 17z"/>
<circle cx="96.9" cy="106.5" r="1.06"/>
</g>
<path d="M82.5 106.4h28.9" fill="none" stroke="#f4a424" stroke-width=".18"/>
<g fill="#f4a424">
<path d="M101.3 92.6l.2 .1-8.9 27.5-.2-.1z"/>
<path d="M92.4 92.7l.2-.1 8.9 27.5-.2 .1z"/>
<path d="M85.3 97.8l23.4 17-.1 .2-23.4-17z"/>
</g>
<g fill="#f5b664">
<path d="M96.1 102.4l.5-.5a1.08 1.08 0 0 1 1.4 .5l-1.1 2.8z"/>
<path d="M94.2 102.7a1.37 1.37 0 0 1 1-.2l1 2.9-2.4-1.8 .1-.6z"/>
<path d="M92.6 104.7l.6-.4 2.5 1.7h-3l-.3-.5v-.5z"/>
<path d="M92.5 106.8h3l-2.3 1.7-.6-.3a1.08 1.08 0 0 1-.1-1.4z"/>
<path d="M93.6 109.4l2.5-1.8-.9 2.8-.7 .1a1.08 1.08 0 0 1-.9-1.1z"/>
<path d="M97 107.8l.8 2.8-.5 .4a1.08 1.08 0 0 1-1.4-.4z"/>
<path d="M97.8 107.5l2.3 1.8v.6a1.08 1.08 0 0 1-1.4 .5z"/>
<path d="M98.2 106.8h2.9l.3 .5a1.08 1.08 0 0 1-.7 1.2z"/>
<path d="M98.1 106.1l2.4-1.8 .6 .3a1.08 1.08 0 0 1 .1 1.4z"/>
<path d="M98.6 102.6l.6-.1a1.08 1.08 0 0 1 .9 1.1l-2.4 1.8z"/>
</g>
<g fill="#231916">
<path d="M138.6 102h3.2v1.7a4.8 4.8 0 0 1 7.8 .9 4.4 4.4 0 0 1 .6 2.3v7.1h-3.1v-7.4a2.64 2.64 0 0 0-2.7-2.6 2.64 2.64 0 0 0-2.6 2.6v7.4h-3.2z"/>
<path d="M116.7 103.7v2.9a2.62 2.62 0 0 1 2.6-2.6 2.62 2.62 0 0 1 2.6 2.6h3.2a4.9 4.9 0 0 0-7.5-3.7zM113.5 102h3.2v12h-3.2z"/>
<path d="M128.2 108.1a2.81 2.81 0 0 0 5.6 0 2.81 2.81 0 0 0-5.6 0zM126.7 103.9a5.9 5.9 0 0 1 7.1-1v-1h3.1v12.1h-3.1v-.7a6 6 0 0 1-7.7-1.7 6 6 0 0 1 .6-7.7z"/>
<path d="M154.3 108a3 3 0 0 0 6 0 3 3 0 0 0-6 0zM153.1 103.8a6 6 0 0 1 7.2-1v-.7h3v21.5a5.5 5.5 0 0 1-5.3 5v-3.3a2.22 2.22 0 0 0 2.2-2.2l.1-9.8a6 6 0 0 1-7.7-1.7 6 6 0 0 1 .5-7.8z"/>
<path d="M168.3 105.7a3.2 3.2 0 0 0-1 2.7l4.4-3.6a3.4 3.4 0 0 0-3.4 .9zM166.5 103.8a6 6 0 0 1 9.5 1.4l-7 5.6a5.5 5.5 0 0 0 6-.9l.3-.7v3.1a2.5 2.5 0 0 1-2 1.4 6.7 6.7 0 0 1-7.3-1.9 6 6 0 0 1 .5-8z"/>
<path d="M195.6 108a2.81 2.81 0 0 0 5.6 0 2.81 2.81 0 0 0-5.6 0zM192.5 102.1h3.1v.7a6 6 0 0 1 8.8 5.3 6 6 0 0 1-8.8 5.2v14.7h-3.1z"/>
<path d="M205.4 102v12h3.2v-12zM205.4 95.5h3.2v3h-3.2z"/>
</g>
<g font-size="5.3" fill="#400000">
<text x="10.5" y="16.2">Ext Port</text>
<text x="13.1" y="30.4">Ext</text>
<text x="222.8" y="57.1">USB*2@AUDIO@</text>
<text x="269.4" y="58.4">IR</text>
<text x="63.4" y="81.6">LED</text>
<text x="152.2" y="82.4">KEY</text>
<text x="58.3" y="168.8">DEBUG</text>
</g>
<text font-size="3" x="224.8" y="188.1">Xunlong Software</text>
<g font-size="2.2">
<text x="234.9" y="197.5">EXT</text>
<text x="234.9" y="192.5">ORANGE_PI-Zero</text>
</g>
<g font-size="1.5" fill="#000080">
<text x="104.1" y="27.9">CON4</text>
<text x="104.1" y="29.6">DIP26-254</text>
<text x="210.1" y="30.6">CON5</text>
<text x="210.1" y="32.3">DIP13-254</text>
<text x="39.1" y="58.1">R152</text>
<text x="39.1" y="56.4">R151</text>
<text x="47.5" y="58.1">2K R0402</text>
<text x="47.5" y="56.4">2K R0402</text>
<text x="39.1" y="62.2">R154</text>
<text x="39.1" y="60.6">R153</text>
<text x="47.5" y="62.2">2K R0402</text>
<text x="47.5" y="60.6">2K R0402</text>
<text x="159.8" y="99">R123</text>
<text x="159.8" y="101">47K</text>
<text x="187.4" y="98.1">R124</text>
<text x="187.4" y="100.1">47K</text>
<text x="84.7" y="103.3">R131</text>
<text x="89.7" y="103.3">2K</text>
<text x="109" y="103.3">D7</text>
<text x="114" y="103.3">LED-R</text>
<text x="84.7" y="108.3">R132</text>
<text x="89.7" y="108.3">2K</text>
<text x="109" y="108.3">D8</text>
<text x="114" y="108.3">LED</text>
<text x="116.8" y="108.3">-G</text>
<text x="115.8" y="172.1">R133</text>
<text x="121" y="169.2">0R</text>
<text x="159.9" y="176.2">SIP1x3</text>
<text x="159.9" y="174.6">J3</text>
<text x="109.6" y="183.8">R134</text>
<text x="109.6" y="185.5">NC/10K</text>
</g>
<g font-size="1.5">
<text x="86.5" y="35.3">VCC3V3-EXT</text>
<text x="103.8" y="34.6">1</text>
<text x="123.7" y="34.6">2</text>
<text x="133.3" y="35.3">DCIN-5V</text>
<text x="92.2" y="42">GND</text>
<text x="103.8" y="36.2">3</text>
<text x="103.8" y="37.9">5</text>
<text x="103.8" y="39.6">7</text>
<text x="103.8" y="41.2">9</text>
<text x="123.7" y="36.2">4</text>
<text x="123.7" y="41.2">10</text>
<text x="123.7" y="37.9">6</text>
<text x="123.7" y="39.6">8</text>
<text x="132.6" y="38.6">GND</text>
<text x="197.1" y="37.9">DCIN-5V</text>
<text x="198.2" y="39.6">GND</text>
<text x="209.7" y="37.2">1</text>
<text x="209.7" y="38.9">2</text>
<text x="209.7" y="40.6">3</text>
<text x="102.9" y="42.9">11</text>
<text x="102.9" y="44.6">13</text>
<text x="102.9" y="46.3">15</text>
<text x="102.9" y="47.9">17</text>
<text x="123.7" y="44.6">14</text>
<text x="123.7" y="42.9">12</text>
<text x="123.7" y="46.3">16</text>
<text x="123.7" y="47.9">18</text>
<text x="132.6" y="45.3">GND</text>
<text x="209.7" y="42.3">4</text>
<text x="209.7" y="43.9">5</text>
<text x="209.7" y="45.6">6</text>
<text x="209.7" y="47.3">7</text>
<text x="52.1" y="51.9">VCC3V3-EXT</text>
<text x="86.5" y="48.7">VCC3V3-EXT</text>
<text x="102.9" y="51.3">21</text>
<text x="102.9" y="49.6">19</text>
<text x="102.9" y="53">23</text>
<text x="123.7" y="53">24</text>
<text x="123.7" y="49.6">20</text>
<text x="123.7" y="51.3">22</text>
<text x="132.6" y="50.3">GND</text>
<text x="208.8" y="52.3">10</text>
<text x="208.8" y="54">11</text>
<text x="209.7" y="49">8</text>
<text x="209.7" y="50.6">9</text>
<text x="92.2" y="55.4">GND</text>
<text x="102.9" y="54.7">25</text>
<text x="123.7" y="54.7">26</text>
<text x="208.8" y="55.7">12</text>
<text x="208.8" y="57.3">13</text>
<text x="156.6" y="91.9">VCC-KEY</text>
<text x="184.2" y="91.1">VCC-KEY-PWR</text>
<text x="17.8" y="97.5">VCC3V3-KEY</text>
<text x="37.9" y="97.5">VCC-KEY</text>
<text x="187.4" y="101.5">R0402</text>
<text x="16.3" y="102.2">VCC3V3-KEYPWR</text>
<text x="36.4" y="102.2">VCC-KEY-PWR</text>
<text x="93.9" y="103.3">R0402</text>
<text x="114" y="106.7">LED</text>
<text x="116.8" y="106.7">0805</text>
<text x="126.6" y="106.5">GND</text>
<text x="159.8" y="102.3">R0402</text>
<text x="93.9" y="108.3">R0402</text>
<text x="114" y="111.7">LED</text>
<text x="116.8" y="111.7">0805</text>
<text x="20.3" y="124.8">VCC3V3-IR</text>
<text x="38.7" y="124.8">VCC-IR</text>
<text x="120.9" y="173.8">R0402</text>
<text x="103.1" y="176.8">VCC-UARTX</text>
<text x="17.4" y="180.9">VCC3V3-UARTX</text>
<text x="17.4" y="186">VCC3V3-JTAGX</text>
<text x="37.5" y="180.9">VCC-UARTX</text>
<text x="37.5" y="186">VCC-JTAGX</text>
<text x="157.9" y="183.7">2</text>
<text x="157.9" y="180.4">3</text>
<text x="109.6" y="187.2">R0402</text>
<text x="148" y="187.8">GND</text>
<text x="157.9" y="187.1">1</text>
<text x="221.4" y="190.2">Design Name</text>
<text x="221.4" y="195.2">Size</text>
<text x="223.1" y="196.9">A3</text>
<text x="228.1" y="195.2">Page Name</text>
<text x="275.1" y="195.2">Rev</text>
<text x="275.4" y="197.6">V1.1</text>
<text x="221.4" y="200.2">Date:</text>
<text x="230.2" y="200.2">Thursday, November 03, 2016</text>
<text x="255" y="200.2">Sheet</text>
<text x="263.4" y="200.2">11</text>
<text x="268.4" y="200.2">of</text>
<text x="273.4" y="200.2">12</text>
</g>
<g font-size="1.5" fill="#004000">
<text x="104.1" y="31.3">DIP26-254</text>
<text x="210.1" y="33.9">DIP13-254</text>
<text x="159.9" y="177.9">SIP1x3</text>
</g>
<g font-size="1.5" fill="#004080">
<text x="106.6" y="35.7">3.3V1</text>
<text x="117.7" y="35.7">5.0V1</text>
<text x="106.6" y="37.3">SDA</text>
<text x="106.6" y="39">SCL</text>
<text x="106.6" y="40.7">IO-GCLK</text>
<text x="117.5" y="39">GND3</text>
<text x="117.7" y="37.3">5.0V2</text>
<text x="117.9" y="40.7">TXD0</text>
<text x="212.6" y="38.3">1</text>
<text x="212.6" y="40">2</text>
<text x="212.6" y="41.7">3</text>
<text x="80.6" y="47">6</text>
<text x="84.8" y="47">UART2_CTS</text>
<text x="106.6" y="42.3">GND1</text>
<text x="106.6" y="44">IO-0</text>
<text x="106.6" y="45.7">IO-2</text>
<text x="106.6" y="47.4">IO-3</text>
<text x="117.5" y="45.7">GND4</text>
<text x="117.7" y="42.3">RXD0</text>
<text x="118.8" y="44">IO-1</text>
<text x="118.8" y="47.4">IO-4</text>
<text x="212.6" y="43.4">4</text>
<text x="212.6" y="45">5</text>
<text x="212.6" y="46.7">6</text>
<text x="106.6" y="49">3.3V2</text>
<text x="106.6" y="50.7">SPI-MOSI</text>
<text x="106.6" y="52.4">SPI-MISO</text>
<text x="117.5" y="50.7">GND5</text>
<text x="118.8" y="49">IO-5</text>
<text x="118.8" y="52.4">IO-6</text>
<text x="135.1" y="52">UART2_RTS</text>
<text x="147.4" y="52">6</text>
<text x="212.6" y="48.4">7</text>
<text x="212.6" y="50.1">8</text>
<text x="212.6" y="51.7">9</text>
<text x="212.6" y="53.4">10</text>
<text x="106.6" y="54.1">SPI-CLK</text>
<text x="106.6" y="55.8">GND2</text>
<text x="115.8" y="54.1">SPI-CE0</text>
<text x="115.8" y="55.8">SPI-CE1</text>
<text x="212.6" y="55.1">11</text>
<text x="212.6" y="56.8">12</text>
<text x="212.6" y="58.4">13</text>
<text x="160.8" y="184.8">2</text>
<text x="160.8" y="181.5">3</text>
<text x="160.8" y="188.2">1</text>
</g>
<g font-size="1.5" fill="#f00">
<text x="79.6" y="38.6">6,11</text>
<text x="79.6" y="36.9">6,11</text>
<text x="84.3" y="40.3">6</text>
<text x="86" y="38.6">TWI0-SCK</text>
<text x="86" y="36.9">TWI0-SDA</text>
<text x="88.5" y="40.3">PWM1</text>
<text x="136.3" y="42">UART1_RX</text>
<text x="136.4" y="40.3">UART1_TX</text>
<text x="147.4" y="40.3">6</text>
<text x="147.5" y="42">6</text>
<text x="180" y="41.3">6</text>
<text x="184.2" y="41.3">USB-DM2</text>
<text x="200.3" y="40.6">USB</text>
<text x="203.3" y="40.6">-DM2</text>
<text x="81.6" y="43.7">6</text>
<text x="81.8" y="45.3">6</text>
<text x="85.8" y="43.7">UART2_RX</text>
<text x="86" y="45.3">UART2_TX</text>
<text x="135" y="47">TWI1-SDA</text>
<text x="135.3" y="43.7">PA7</text>
<text x="141.5" y="43.7">6</text>
<text x="145.7" y="47">6,11</text>
<text x="180" y="44.7">6</text>
<text x="180.2" y="43">6</text>
<text x="180.2" y="46.3">6</text>
<text x="184.2" y="44.7">USB-DM3</text>
<text x="184.4" y="43">USB-DP2</text>
<text x="184.4" y="46.3">USB-DP3</text>
<text x="200.3" y="44">USB-DM3</text>
<text x="200.7" y="42.3">USB-DP2</text>
<text x="200.7" y="45.6">USB-DP3</text>
<text x="83.5" y="53.7">6</text>
<text x="83.5" y="50.3">6</text>
<text x="83.5" y="52">6</text>
<text x="87.7" y="53.7">SPI1_CLK</text>
<text x="87.7" y="50.3">SPI1_MOSI</text>
<text x="87.7" y="52">SPI1_MISO</text>
<text x="134.3" y="53.7">SPI1_CS</text>
<text x="135" y="48.7">TWI1-SCK</text>
<text x="144" y="53.7">6</text>
<text x="145.7" y="48.7">6,11</text>
<text x="179.4" y="53.1">6</text>
<text x="180.7" y="48">6</text>
<text x="180.7" y="49.7">6</text>
<text x="180.9" y="51.4">6</text>
<text x="183.6" y="53.1">MIC-MBIAS</text>
<text x="184.9" y="48">LINEOUTR</text>
<text x="184.9" y="49.7">LINEOUTL</text>
<text x="185.1" y="51.4">TV-OUT</text>
<text x="197" y="52.3">MIC-MBIAS</text>
<text x="19.6" y="57.1">6,11</text>
<text x="19.6" y="58.7">6,11</text>
<text x="26" y="57.1">TWI0-SDA</text>
<text x="26" y="58.7">TWI0-SCK</text>
<text x="132.8" y="55.4">PA10</text>
<text x="139.8" y="55.4">6</text>
<text x="182.5" y="56.4">6</text>
<text x="182.7" y="54.7">6</text>
<text x="183.2" y="58.1">6</text>
<text x="186.7" y="56.4">MIC1N</text>
<text x="186.9" y="54.7">MIC1P</text>
<text x="187.4" y="58.1">IR-RX</text>
<text x="197" y="55.7">MIC1N</text>
<text x="197" y="54">MIC1P</text>
<text x="19.6" y="61.3">6,11</text>
<text x="19.6" y="62.9">6,11</text>
<text x="26" y="61.3">TWI1-SDA</text>
<text x="26" y="62.9">TWI1-SCK</text>
<text x="13.4" y="89.8">6,11</text>
<text x="19.8" y="89.8">PWR-LED</text>
<text x="10.9" y="91.4">6,11</text>
<text x="14.1" y="94.8">6</text>
<text x="16.6" y="93.1">6</text>
<text x="17.3" y="91.4">STATUS-LED</text>
<text x="18.3" y="94.8">RECOVERY</text>
<text x="20.8" y="93.1">UBOOT</text>
<text x="65.5" y="104">6,11</text>
<text x="71.9" y="104">PWR-LED</text>
<text x="99.2" y="103.3">LED1</text>
<text x="161.8" y="105.7">RECOVERY</text>
<text x="197.8" y="104.8">UBOOT</text>
<text x="63" y="109">6,11</text>
<text x="69.4" y="109">STATUS-LED</text>
<text x="99.2" y="108.3">LED2</text>
<text x="13.2" y="171.9">6</text>
<text x="13.2" y="170.2">6</text>
<text x="17.4" y="171.9">CPUX-URX</text>
<text x="17.4" y="170.2">CPUX-UTX</text>
<text x="104.9" y="172.1">CPUX-UTX</text>
<text x="99.9" y="188.8">CPUX-URX</text>
</g>
<g font-size="1.2">
<text x="35.4" y="7.5">5</text>
<text x="90.1" y="7.5">4</text>
<text x="144.9" y="7.5">3</text>
<text x="199.6" y="7.5">2</text>
<text x="254.4" y="7.5">1</text>
<text x="6.8" y="33.1">D</text>
<text x="282.2" y="33.1">D</text>
<text x="6.8" y="81.2">C</text>
<text x="282.2" y="81.2">C</text>
<text x="6.8" y="129.4">B</text>
<text x="282.2" y="129.4">B</text>
<text x="6.8" y="177.5">A</text>
<text x="282.2" y="177.5">A</text>
<text x="35.4" y="201.8">5</text>
<text x="90.1" y="201.8">4</text>
<text x="144.9" y="201.8">3</text>
<text x="199.6" y="201.8">2</text>
<text x="254.4" y="201.8">1</text>
</g>
</svg>
